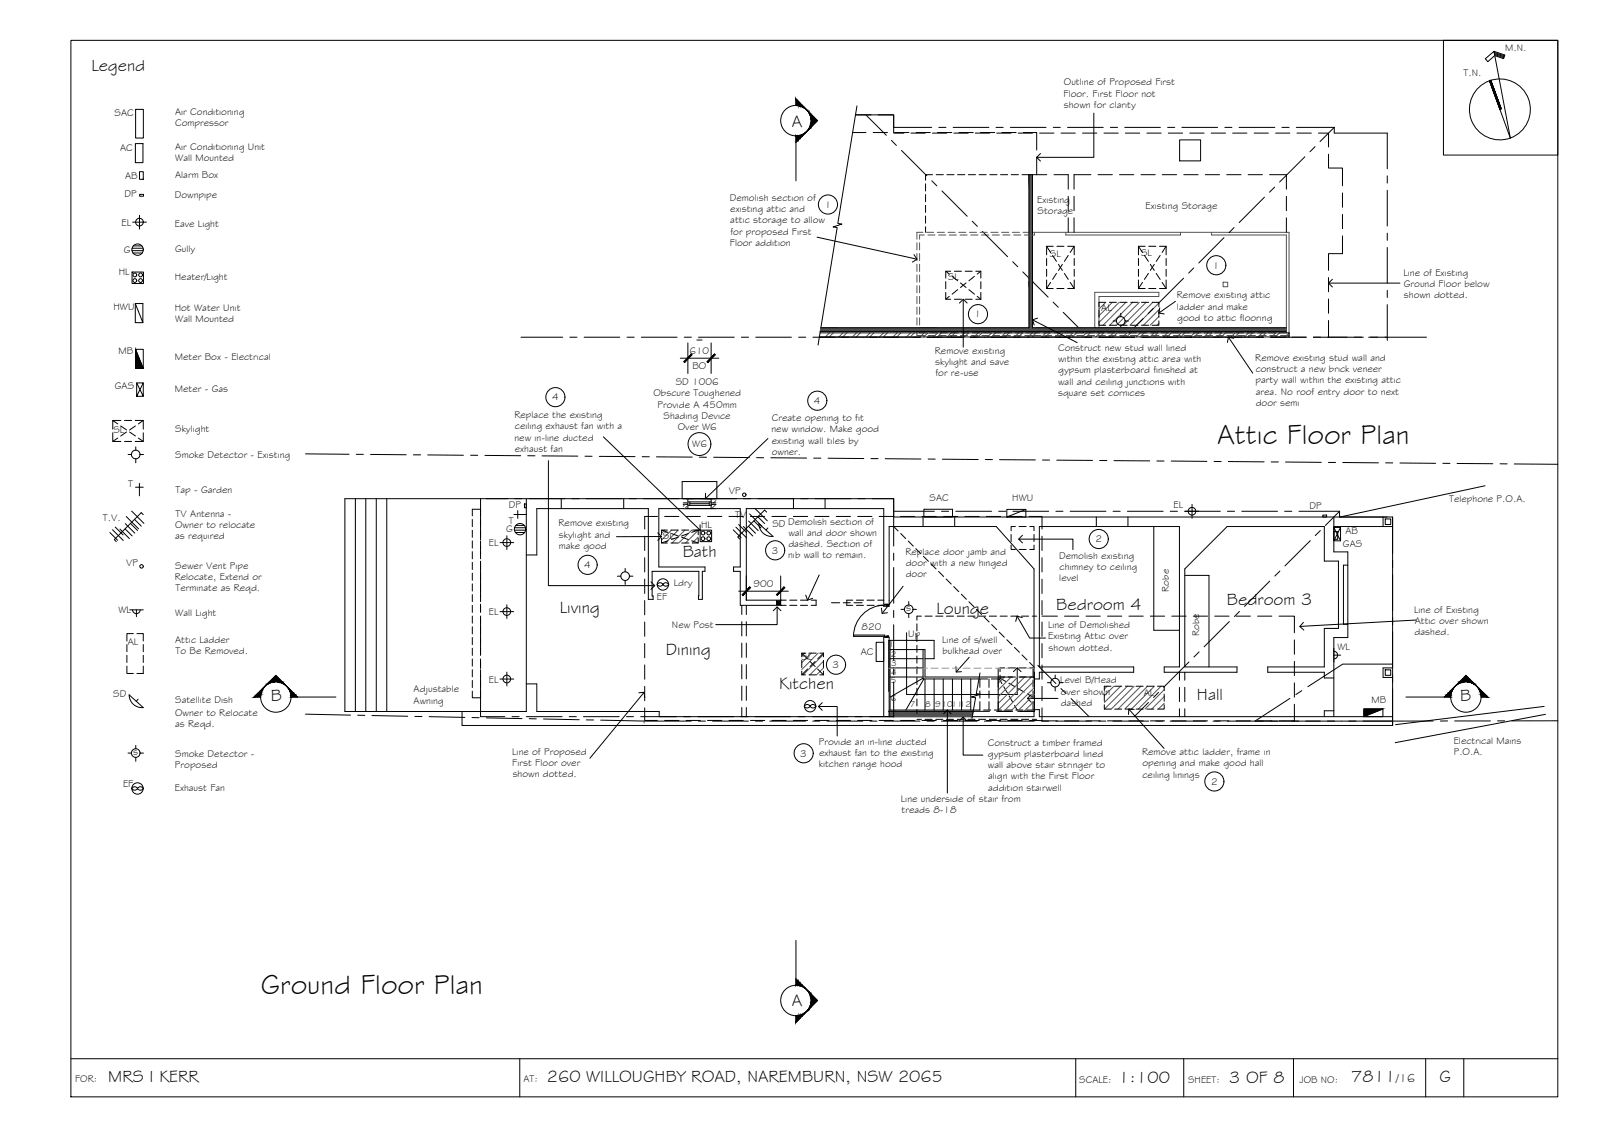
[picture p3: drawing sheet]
<svg xmlns="http://www.w3.org/2000/svg" width="420mm" height="297mm" viewBox="0 0 420 297" stroke-linecap="round" stroke-linejoin="round" font-family="sans-serif">
<!-- layer: BORDER -->
<g fill="none" stroke="#000" stroke-width=".26">
<path d="M18.6 10.6h390v277h-390zM378.6 10.6h30v30.1h-30zM391.8 13.5l2.9 .9-.4 1-2.3-.8-1.8 1.6-.6-.8 2.2-1.9 4.3 22.7-5.4-15M391.9 13.7l2.7 1M391.9 14l2.6 .9M392 14.3l2.4 .8M391 21.1l2.7 7.5M18.6 277.6h390M136.3 277.6v10M282.1 277.6v10M310.5 277.6v10M339.2 277.6v10"/>
<path d="M373.9 277.6v10M383.9 277.6v10"/>
<circle cx="393.4" cy="28.7" r="8"/>
</g>
<!-- layer: SECTION POINT -->
<g fill="#000" stroke="#000" stroke-width=".26">
<path d="M211.2 34.8l.4-.3zM211.2 28.4l.4 .4zM212 34.1l-.4 .4zM212 29.2l.3 .5zM212.8 30l1.6 1.6-1.6 1.7zM69.1 180.3l.4-.4zM70.2 179.2h.2l-.5 .3zM70.7 178.7l1.7-1.6 1.6 1.6zM74.7 179.5l.5 .4zM75.2 179.9l.4 .4zM381.3 180.3l.4-.4zM382 179.5l-.3 .4z"/>
<path d="M384.5 177.1l1.7 1.6h-3.4zM386.4 179.2l.5 .3zM387.3 179.9l.4 .4zM211.2 259.1l.4 .4zM211.6 259.5l.4 .4zM211.2 265.5l.4-.4zM212.3 264.2l-.3 .6zM212.8 260.6l1.6 1.7-1.6 1.7z"/>
<path d="M208.8 26l.5 .5v1.2zM208.8 26v1.6l.5 .1z"/>
<path d="M208.8 35.6h.5v1.2zM208.8 35.6v1.7l.5-.5z"/>
<path d="M209.3 26.5l.5 .5v.8zM209.3 26.5v1.2l.5 .1z"/>
<path d="M209.3 35.6l.5-.1v.8zM209.3 35.6v1.2l.5-.5z"/>
<path d="M209.8 27l.5 .5v.5zM209.8 27v.8l.5 .2z"/>
<path d="M209.8 35.5l.5-.2v.5zM209.8 35.5v.8l.5-.5z"/>
<path d="M210.3 27.5l.5 .7zM210.3 27.5v.5l.5 .2z"/>
<path d="M210.3 35.3l.5-.2v.2zM210.3 35.3v.5l.5-.5z"/>
<path d="M210.8 28l.4 .5zM210.8 28l.4 .5z"/>
<path d="M210.8 35.1l.4-.3zM210.8 35.1v.2l.4-.4z"/>
<path d="M212 29.2l.3 .5zM211.6 28.8l.4 .4z"/>
<path d="M212.3 33.6l-.3 .5zM212 34.1l.3-.3z"/>
<path d="M212.3 29.5l.2 .2v.5zM212.3 29.5l.2 .7z"/>
<path d="M212.5 33.1v.5h-.2zM212.3 33.6v.2l.2-.2z"/>
<path d="M212.5 29.7l.2 .2v.9zM212.5 29.7l.2 1.1z"/>
<path d="M212.7 32.5v.9l-.2-.3zM212.5 33.1v.5l.2-.2z"/>
<path d="M212.7 29.9l.1 1.5zM212.7 29.9l.1 1.5z"/>
<path d="M212.8 31.9v1.4zM212.7 32.5v.9z"/>
<path d="M70.4 179h.5l-.7 .2zM70.2 179.2l.7-.2z"/>
<path d="M69.9 179.5l.5-.3zM69.5 179.9l.4-.4z"/>
<path d="M70.4 179l1.1-.2zM70.4 179l1.1-.2z"/>
<path d="M70.7 178.7h1.4zM70.6 178.8l1.5-.1z"/>
<path d="M72.6 178.7h1.4zM73.2 178.8h.9z"/>
<path d="M73.2 178.8h.9l-.3 .2zM73.8 179h.5l-.2-.2z"/>
<path d="M73.8 179h.5v.2zM74.3 179v.2h.2z"/>
<path d="M74.3 179.2l.4 .3zM74.5 179.2l.3 .3z"/>
<path d="M382.3 179.2l-.2 .3 .5-.3zM382 179.5l.3-.3z"/>
<path d="M382.6 179v.2l.5-.2zM382.6 179v.2h-.3z"/>
<path d="M382.7 178.8l.4 .2 .5-.2zM382.6 179l.1-.2 .4 .2z"/>
<path d="M382.8 178.7h1.4zM382.8 178.7l.8 .1z"/>
<path d="M384.8 178.7l1.4 .1zM384.8 178.7l1.4 .1z"/>
<path d="M385.3 178.8l1.1 .2zM385.3 178.8l1.1 .2z"/>
<path d="M385.9 179l.7 .2-.2-.2zM385.9 179l.7 .2z"/>
<path d="M386.4 179.2l.5 .3zM386.9 179.5l.4 .4z"/>
<path d="M67.2 182.2h1.2l-1.7 .5zM66.7 182.7h1.7v-.5z"/>
<path d="M67.2 182.2l.5-.5h.8zM67.2 182.2h1.2l.1-.5z"/>
<path d="M68.2 181.2h.5l-1 .5zM67.7 181.7h.8l.2-.5z"/>
<path d="M68.2 181.2l.7-.5zM68.2 181.2h.5l.2-.5z"/>
<path d="M69.1 180.3l-.4 .4zM68.7 180.7l.5-.4z"/>
<path d="M75.5 180.3l.3 .4zM75.6 180.3l.2 .4h.2z"/>
<path d="M75.8 180.7h.2v.5zM76 180.7v.5h.5z"/>
<path d="M76 181.2h.5l-.3 .5zM76.5 181.2l-.3 .5h.8z"/>
<path d="M76.2 181.7h.8l-.7 .5zM76.3 182.2h1.2l-.5-.5z"/>
<path d="M76.3 182.2h1.2l-1.2 .5zM76.3 182.7h1.7l-.5-.5z"/>
<path d="M379.4 182.2l1.1 .5v-.5zM379.4 182.2l1.1 .5h-1.7z"/>
<path d="M379.9 181.7l.6 .5 .1-.5zM379.4 182.2l.5-.5 .6 .5z"/>
<path d="M380.4 181.2l.2 .5 .2-.5zM380.4 181.2l.2 .5h-.7z"/>
<path d="M380.8 180.7v.5l.2-.5zM380.4 181.2l.4-.5v.5z"/>
<path d="M381.3 180.3l-.3 .4zM381.3 180.3l-.3 .4h-.2z"/>
<path d="M387.7 180.3l.4 .4zM387.7 180.3l.4 .4z"/>
<path d="M387.9 180.7l.7 .5zM387.9 180.7l.7 .5h-.4z"/>
<path d="M388.2 181.2l.9 .5-.5-.5zM388.2 181.2l.9 .5h-.7z"/>
<path d="M388.4 181.7l1.2 .5-.5-.5zM388.4 181.7l1.2 .5h-1.1z"/>
<path d="M388.5 182.2l1.7 .5-.6-.5zM388.5 182.2l1.7 .5h-1.7z"/>
<path d="M209.3 257.2l-.5 1.1h.5zM208.8 256.6l.5 .6-.5 1.1z"/>
<path d="M209.8 257.7l-.5 .6 .5 .1zM209.3 257.2l.5 .5-.5 .6z"/>
<path d="M209.8 258.4l.5 .2v-.4zM209.8 257.7l.5 .5-.5 .2z"/>
<path d="M210.3 258.6l.5 .2v-.2zM210.3 258.2l.5 .4h-.5z"/>
<path d="M210.8 258.8l.4 .3zM210.8 258.6l.4 .5-.4-.3z"/>
<path d="M209.3 266.3l-.5 1.7 .5-.6zM208.8 266.3h.5l-.5 1.7z"/>
<path d="M209.8 266.2l-.5 1.2 .5-.5zM209.3 266.3l.5-.1-.5 1.2z"/>
<path d="M210.3 266l-.5 .9 .5-.5zM209.8 266.2l.5-.2-.5 .9z"/>
<path d="M210.8 265.8l-.5 .6zM210.3 266l.5-.2-.5 .6z"/>
<path d="M211.2 265.5l-.4 .5zM210.8 265.8l.4-.3-.4 .5z"/>
<path d="M212.3 264.2l-.3 .6zM212 264.7l-.4 .4z"/>
<path d="M212 259.9l.3 .5zM212 259.9l.3 .3z"/>
<path d="M212.5 263.7l-.2 .7 .2-.2zM212.5 263.7l-.2 .7z"/>
<path d="M212.3 260.4l.2 .5v-.5zM212.3 260.2l.2 .2h-.2z"/>
<path d="M212.7 263.2l-.2 1 .2-.2zM212.7 263.2l-.2 1z"/>
<path d="M212.7 260.6l-.2 .3 .2 .5zM212.5 260.4l.2 .2-.2 .3z"/>
<path d="M212.8 262.6l-.1 1.4zM212.8 262.6l-.1 1.4z"/>
<path d="M212.8 260.6v1.4zM212.7 260.6v.8z"/>
</g>
<g fill="none" stroke="#000" stroke-width=".26">
<path d="M208.8 27.6v-1.6l5.6 5.6-5.6 5.7M208.8 35.6v11.8M68.4 182.7h-1.7l5.7-5.6 5.6 5.6M76.3 182.7h11.8M368.7 182.7h11.8M378.8 182.7l5.7-5.6 5.7 5.6h-1.7M208.8 256.6l5.6 5.7-5.6 5.7v-1.7M208.8 246.5v11.8"/>
<circle cx="208.7" cy="31.6" r="4"/>
<circle cx="72.3" cy="182.7" r="4"/>
<circle cx="384.5" cy="182.7" r="4"/>
<circle cx="208.7" cy="262.3" r="4"/>
</g>
<!-- layer: SERVICES -->
<g fill="none" stroke="#000" stroke-width=".26">
<path d="M35.5 37.6h2v5h-2zM35.6 28.7h2v7.5h-2zM34.8 58.2h3.6M36.6 45h1v2h-1zM36.6 56.4v3.7M36.6 51h1v.4h-1zM34.6 65.7h3M34.6 71.3h3v3h-3zM34.6 65.1h2.9M34.9 66.3h2.4M35 64.5h2.2M35.5 79.6l2 5v-5h-2v5h2"/>
<path d="M248 76.7v1.8h1.4M248 73.8v1.9M248 71.1l1 .8M249 77.7l-1 .8M249.4 71.1h-1.4v1.8M249.7 72.4l1.5 1.2M250.3 71.1h1.9M250.3 78.5h1.9M251.2 75.9l-1.5 1.2M251.9 74.2l1.5 1.2M253.1 71.1h1.9M253.1 78.5h1.9"/>
<path d="M253.4 74.2l-1.5 1.2M254.1 75.9l1.5 1.2M255.6 72.4l-1.5 1.2M255.9 71.1h1.3v1.8M255.9 78.5h1.3M256.3 77.7l.9 .8M257.2 73.8v1.9M257.2 76.7v1.8M257.2 71.1l-.9 .8M274.5 75.6h1.7M274.5 67.8v1.8M274.5 70.6v1.8"/>
<path d="M274.5 73.4v2.2M274.5 64.6l1 1.6M275.5 74l-1 1.6M276.1 67l1 1.5M276.2 64.6h-1.7v2.2M277.1 71.7l-1 1.6M277.2 75.6h1.8M277.2 64.6h1.8M277.6 69.3l1 1.6M278.6 69.3l-1 1.6M279.2 71.7l1 1.6M280 64.6h1.7v2.2"/>
<path d="M280.2 67l-1 1.5M280.7 74l1 1.6M281.7 73.4v2.2h-1.7M281.7 67.8v1.8M281.7 70.6v1.8M281.7 64.6l-1 1.6M290 79.3h-1.8v1.1M290.9 79.3h1.9M293.7 79.3h1.9M296.6 79.3h1.8M298.6 75.6h1.7M298.6 67.8v1.8"/>
<path d="M298.6 70.6v1.8M298.6 73.4v2.2M298.6 64.6l1 1.6M299.4 79.3h1.9M299.6 74l-1 1.6M300.2 67l1 1.5M300.3 64.6h-1.7v2.2M301.2 71.7l-1 1.6M301.3 75.6h1.9M301.3 64.6h1.9M301.7 69.3l1 1.6M302.2 79.3h1.7v1.1"/>
<path d="M302.7 69.3l-1 1.6M303.2 71.7l1.1 1.6M304.1 64.6h1.7v2.2M304.3 67l-1.1 1.5M304.8 74l1 1.6M305.8 73.4v2.2h-1.7M305.8 67.8v1.8M305.8 70.6v1.8M305.8 64.6l-1 1.6M35.5 91.6v5h2.1l-2.1-5h2.1v5M288.2 84.1v1.2h1.8M288.2 81.3v1.9"/>
<path d="M290.9 85.3h1.9M291.9 84.2h.9M293.7 85.3h1.9M293.9 82.1v.9M293.9 85.3v1M295.1 84.2h.9M296.6 85.3h1.8M299.4 85.3h1.9M303.9 84.1v1.2h-1.7M303.9 81.3v1.9M29.6 113.5v2.2h2.1M29.6 110.2h2.1"/>
<path d="M30.9 111.1l-1.3-.9v2.3M30.9 114.8l-1.3 .9M31.7 111.7l1.5 1M32.6 110.2h1.9M32.6 115.7h1.9M33.2 113.3l-1.5 1M33.6 119.2h.9M34 113.3l1.5 1M35.5 110.2h2.1v2.3M35.5 111.7l-1.5 1M35.6 117.2v.8M35.8 100.4l1.8 3.5v-3.5"/>
<path d="M35.8 103.9l1.8-3.5h-1.8v3.5h1.8M36.3 114.8l1.3 .9M36.7 119.2h.9M37.6 113.5v2.2h-2.1M37.6 110.2l-1.3 .9M28.8 139.6l2.1 2.1M29.5 138.9l2.8 2.8M30.2 138.2l2.1 2M31.5 138.7l2.4 2.5M32.8 138.7l1.9 1.8M32.9 137.3l2.5 2.5M33.1 135.4l3.2 3.2"/>
<path d="M34.2 137.2l1.9 1.9M34.5 134l3.2 3.2M35.3 136.2l1.7 1.7M35.5 127.7h2.1M35.6 120.3v1M36.6 126.7v3.3M37.6 134.9l-.6-.5-7 7.1 .5 .5M123.9 135.2v-1.7h2.1v1.7M123.9 136.2v1.9M123.9 139v1.9M126 136.2v1.9M126 139v1.9"/>
<path d="M134.8 134.9h3.2M134.9 139h3M134.9 138.4h3M135.2 139.6h2.4M135.3 137.7h2.2M135.8 133.9v2M137.5 132.1h.5v1h-.5zM173.5 139l1.7 .6M175 139h-1.5v1.2M176 139h1.8M176.1 139.9l1.8 .6M178.8 139h1.9"/>
<path d="M180.5 139.9l-1.7 .6M181.6 139h1.5M183.1 139v1.2M183.1 139l-1.7 .6M183.6 139h3v3h-3zM192.3 138.9l2.1 2.1M193 138.2l2.8 2.8M193.7 137.5l2.1 2.1M195 138l2.4 2.5M196.3 138l1.8 1.8M196.3 136.6l2.5 2.5M196.6 134.7l3.2 3.3"/>
<path d="M197.7 136.6l1.9 1.8M198 133.3l3.2 3.2M198.8 135.5l1.7 1.8M199 137.3l3.7 3.3a3.4 3.4 0 0 1-3.7-3.3zM201.1 134.3l-.6-.6-7 7.1 .5 .5M201.4 138.4l-.5 .6M242.3 133.5h7.5v2h-7.5zM269.1 133.6l-5 1.9h5v-1.9h-5v1.9M310.8 134h3.6M312.6 132.2v3.7M346.9 135h1v.5h-1zM349.8 139.4h1v2h-1z"/>
<path d="M349.8 138.3h1.8v3.5h-1.8l1.8-3.5M389.5 127.4l-38.1 8.1M34 159.9h3.6M34.8 159.9a1.01 1.01 0 0 0 1 1 1.01 1.01 0 0 0 1-1M35.8 159.9v1.8M123.9 141.8v1.9M123.9 144.6v1.9M123.9 147.4v1.9M123.9 150.3v1.8M123.9 153.1v1.9M123.9 155.9v1.8M123.9 158.7v1.9"/>
<path d="M126 141.8v1.9M126 144.6v1.9M126 147.4v1.9M126 150.3v1.8M126 153.1v1.9M126 155.9v1.8M126 158.7v1.9M131.1 142.3h3.6M132.9 140.5v3.6M132.9 158.6v3.6M162 151.1h.8M164 149v.9"/>
<path d="M164 152.2v1M165.1 151.1h.9M172.6 153a.86 .86 0 0 1 1.3 .2 .86 .86 0 0 1-1.5 0zM173.5 141.1v1.3h1.5M174.1 153a.86 .86 0 0 1 1.3 .2 .86 .86 0 0 1-1.5 0zM175.2 141.8l-1.7 .6M176 142.4h1.8M177.9 140.8l-1.8 .6M178.8 140.8l1.7 .6M178.8 142.4h1.9M181.4 141.8l1.7 .6M183.1 141.1v1.3h-1.5"/>
<path d="M236.3 159.8h.9M238.3 157.7v.9M239.5 159.8h.9M349.8 141.8v-3.5l1.8 3.5M33.3 174.6v2h1.7M33.3 169v1.9M33.3 171.8v1.9M35 166.1h-1.7v2M35.9 166.1h1.7v2M37.6 174.6v2h-1.7M37.6 169v1.9M37.6 171.8v1.9"/>
<path d="M123.9 161.5v1.9M123.9 164.3v1.9M123.9 167.1v1.9M123.9 169.9v1.9M123.9 172.8v1.8M123.9 175.6v1.9M123.9 178.4v1.8M126 161.5v1.9M126 164.3v1.9M126 167.1v1.9M126 169.9v1.9M126 172.8v1.8"/>
<path d="M126 175.6v1.9M126 178.4v1.8M131.1 160.4h3.6M131.1 178h3.6M132.9 176.2v3.6M210.3 176v.9h1M210.3 173.1v1.9M210.3 171.2l1.5 1.6M211.3 171.2h-1v1M211.8 175.4l-1.5 1.5M212.2 176.9h1.9M212.2 171.2h1.9"/>
<path d="M212.5 173.4l1.3 1.3M213.8 173.4l-1.3 1.3M214.4 175.4l1.6 1.5M215 171.2h1M216 176v.9h-1M216 171.2v1M216 173.1v1.9M216 171.2l-1.6 1.6M229.8 168.4h2v5h-2zM238.3 160.9v1M274.7 179h.9M276.7 177v.9"/>
<path d="M277.9 179h.9M291.4 179.9h-1.8v1.1M292.3 179.9h1.9M295.2 179.9h1.8M297.9 179.9h1.9M300.8 179.9h1.8M303.6 179.9h1.7v1.1M349.8 170.7a1.01 1.01 0 0 1 1 1 1.01 1.01 0 0 1-1 1.1M349.8 171.8h1.8M349.8 170v3.6M33.6 197.4h.9M33.9 182.2l3.7 3.3a3.4 3.4 0 0 1-3.7-3.3z"/>
<path d="M35.6 195.4v.9M35.6 198.6v1M36.2 183.3l-.5 .5M36.7 197.4h.9M123.9 181.2v1.7h2.1v-1.7M211.1 184.9a.86 .86 0 0 1 1.4 .2 .86 .86 0 0 1-1.6 0zM212.5 185.1a.86 .86 0 0 1 1.5 0M212.5 185.1a.86 .86 0 0 0 1.5 0M276.7 180.1v1.1M289.6 184.8v1.1h1.8M289.6 182v1.8M292.3 185.9h1.9"/>
<path d="M295.2 185.9h1.8M297.9 185.9h1.9M300.8 185.9h1.8M305.3 184.8v1.1h-1.7M305.3 182v1.8M362.7 185.9h-5v2l5-2v2h-5M405 185.2l-39 4.8M405.3 187.3l-39.4 7.4M34.8 206.5a.86 .86 0 0 1 1.3 .2 .86 .86 0 0 1-1.5 0zM36.1 206.7a.86 .86 0 0 1 1.5 0M36.1 206.7a.86 .86 0 0 0 1.5 0"/>
<circle cx="36.6" cy="58.2" r="1.01"/>
<circle cx="35.4" cy="73.6" r=".5"/>
<circle cx="35.4" cy="72.1" r=".5"/>
<circle cx="36.1" cy="65.5" r="1.49"/>
<circle cx="36.9" cy="72.1" r=".5"/>
<circle cx="36.9" cy="73.6" r=".5"/>
<circle cx="293.9" cy="84.1" r="1.13"/>
<circle cx="35.6" cy="119.2" r="1.13"/>
<circle cx="136.4" cy="138.7" r="1.49"/>
<circle cx="184.4" cy="139.7" r=".5"/>
<circle cx="185.9" cy="139.7" r=".5"/>
<circle cx="195.2" cy="129.7" r=".46"/>
<circle cx="312.6" cy="134" r="1.01"/>
<circle cx="37.1" cy="148.5" r=".46"/>
<circle cx="132.9" cy="142.2" r="1.01"/>
<circle cx="164" cy="151" r="1.13"/>
<circle cx="173.9" cy="153.2" r="1.49"/>
<circle cx="184.4" cy="141.2" r=".5"/>
<circle cx="185.9" cy="141.2" r=".5"/>
<circle cx="238.3" cy="159.7" r="1.13"/>
<circle cx="132.9" cy="160.3" r="1.01"/>
<circle cx="132.9" cy="178" r="1.01"/>
<circle cx="276.7" cy="179" r="1.13"/>
<circle cx="35.6" cy="197.4" r="1.13"/>
<circle cx="212.5" cy="185.1" r="1.49"/>
<circle cx="36.1" cy="206.7" r="1.49"/>
</g>
<path d="M35.5 91.6l2.1 5h-2.1zM357.7 185.9h5l-5 2z" fill="#000" stroke="#000" stroke-width=".26"/>
<!-- layer: EXISTING -->
<g fill="none" stroke="#000" stroke-width=".26">
<path d="M224.4 30.1h4M230.3 30.1h4.1v4.8h2.6M238.9 34.9h3.8M244.5 34.9h3.8M250.2 34.9h3.7M255.8 34.9h3.7M261.4 34.9h3.8M267 34.9h3.8M272.7 34.9h3.7M278.3 34.9h3.7M283.9 34.9h3.8M289.5 34.9h3.8"/>
<path d="M295.2 34.9h3.7M300.8 34.9h3.7M306.4 34.9h3.8M309.4 36.7h5.5v5.5h-5.5zM312 34.9h3.8M317.7 34.9h3.7M323.3 34.9h3.7M328.9 34.9h3.8M334.5 34.9h3.8M340.2 34.9h3.7M345.8 34.9h2.6v3.6M348.4 40.4v3.7h3.7v4.6"/>
<path d="M352.1 50.6v3.7M352.1 56.2v3.8M348.4 72.8v3.7M348.4 78.4v3.7M352.1 61.8v4.7h-3.7v4.4M214.9 88.4h3.9M220.7 88.4h3.8M226.3 88.4h3.8M232 88.4h3.7M237.6 88.4h3.7M243.2 88.4h3.8M248.8 88.4h3.8"/>
<path d="M254.5 88.4h3.7M260.1 88.4h3.7M265.7 88.4h3.8M271.3 88.4h3.8M277 88.4h3.7M282.6 88.4h3.7M288.2 88.4h3.8M293.8 88.4h3.8M299.5 88.4h3.7M305.1 88.4h3.7M310.7 88.4h3.8M316.3 88.4h3.8"/>
<path d="M322 88.4h3.7M327.6 88.4h3.8M333.2 88.4h3.8M338.8 88.4h3.8M348.4 84v4.4h-3.9M93.2 130.7v55.8M95.9 130.7v55.8M98.7 130.7v55.8M101.4 130.7v55.8M138 130.7v55.8h-47.5v-55.8h143.9v4.8h129.4M147.2 130.7v2.6M163.6 130.7v2.6"/>
<path d="M208.1 130.7v2.6M216.4 130.7v2.6M242.1 135.5v2.5M250.4 135.5v2.5M266.3 138h-1.1v1.2M267.3 138h1.8M270.1 138h1.1v1.2M287.5 135.5v2.5M295.8 135.5v2.5M302.6 138v27.2h6.7M349.8 135.5v9.2h3.7v22.4h-3.7v20.8M349.8 138h15.4"/>
<path d="M362.7 135.5v2.5M363.3 136.1h1.5v1.4h-1.5zM365.2 135.5v54.7h-244v-3.7M138 145.5h2.8v-12.2h29.2v23.8h1.3v-.9h-.3v-6.4h12.3l-.1 7.3h1v-7.3h.7v-1.2h-12.1v-15.3h21.3v15.3h-1.7v1.2h1.7v8.9h12.1M206.2 157.3h-10.5v-24h36.1v24h-1.6M207.1 157.3h1.9M207.1 158.7h1.9M209.9 157.3h1.9M209.9 158.7h1.9M212.8 157.3h1.2v1.4h-1.2M218.1 158h2.1M221.2 158h1.8"/>
<path d="M223.7 157.3h-1.6v1.4h1.6M224 158h2.1M224.6 157.3h1.9M224.6 158.7h1.9M227.4 157.3h1.9M227.4 158.7h1.9M230.2 158.7h1.6v.3h1.4v-21h28.1l9.9 11.2v28.8h1.4v-1.8h24.7v-1.3h-24.7v-36.9h36.7v36.9h-4v1.3h19.1v-1.3h-13.7v-25.7l11.1-11.2h25.5v9.1h3.7v17.7h-3.7v10.1h-14.8v1.3h14.8v1.6h2.5M265.2 142.9v1.2h1.1M265.2 140.1v1.9M267.3 144.1h1.8M271.2 140.1v1.9M271.2 142.9v1.2h-1.1"/>
<path d="M310.7 150.8h6.4v24.1M353.5 148.2h-1.2v15.5h1.2M138 179.3h2.8v7.2h32.1v1.4h98.3v-1.9h1.4v1.9h92.6M363.3 175.6h1.5v1.5h-1.5zM365.2 175.1h-2.5v2.5h2.5M231.8 187.9v-20.9h1.4v20.9M349.8 186.3h-2.5v1.6"/>
</g>
<!-- layer: HATCH -->
<g fill="#545454" stroke="#545454" stroke-width=".26">
<path d="M233.2 186.5h1.2z"/>
<path d="M234.4 186.5h20.9z"/>
<path d="M234.4 186.5l20.6 1.4 .3-1.4zM234.4 186.5l20.6 1.4h-20.6z"/>
<path d="M233.2 186.5l1.2 1.4v-1.4zM233.2 186.5l1.2 1.4h-1.2z"/>
<path d="M269.9 45.8l.9 27.1v-27.1zM269.9 45.8l.9 27.1h-.9zM269.9 72.9l.9 .9v-.9zM269.9 72.9l.9 .9h-.9z"/>
<path d="M288.2 86l49.2 .9v-.9zM288.2 86l49.2 .9h-49.2z"/>
<path d="M287.1 86l1.1 .9v-.9zM287.1 86l1.1 .9h-1.1z"/>
<path d="M282.9 86l4.2 .9v-.9zM282.9 86l4.2 .9h-3.3z"/>
<path d="M271.9 86l11.9 .9-.9-.9zM271.9 86l11.9 .9h-11.9z"/>
<path d="M270.8 86l1.1 .9v-.9zM270.8 86l1.1 .9h-1.1z"/>
<path d="M269.9 73.8l.9 13.1v-13.1zM269.9 73.8l.9 13.1h-.9z"/>
<path d="M241.2 86l28.7 .9v-.9zM241.2 86l28.7 .9h-28.7z"/>
<path d="M215.3 86l25.9 .9v-.9zM215.3 86l25.9 .9h-26.1z"/>
</g>
<!-- layer: NEWWORK -->
<g fill="none" stroke="#000" stroke-width=".26">
<path d="M223.6 34.7h3.5M229 34.7h3.8M234.6 34.7h3.8M240.2 34.7h3.8M245.9 34.7h3.7M251.5 34.7h3.8M257.1 34.7h3.8M262.7 34.7h3.8M268.4 34.7h3.5v4.6M271.9 41.2v4.6M215.1 87.3h123v1h-123.2M215.1 86.9h122.3"/>
<path d="M215.3 86h54.6v-40.2h.9v40.2h66.6M172.5 135.4h-3.4v3.3M174.3 135.4h3.8M179.2 130.7h1.2v2.6h-1.2M179.2 131.8h1.2M179.2 132.2h1.2M179.9 135.4h3.8M185.6 135.4h3.7M186.5 131.8h1.3M186.5 132.2h1.3M187.8 130.7h-1.3v2.6h1.3M191.2 135.4h3.8"/>
<path d="M196.8 135.4h3.8M202.4 135.4h3.8M208.1 135.4h3.7M213.7 135.4h3.7M219.3 135.4h3.8M224.9 135.4h3.8M230.6 135.4h3.7M236.2 135.4h3.7M241.8 135.4h3.8M247.4 135.4h3.8M253.1 135.4h3.7M258.7 135.4h3.7"/>
<path d="M264.3 135.4h3.8M269.9 135.4h3.4v3.3M169.1 140.6v3.7M169.1 146.2v3.8M169.1 151.8v3.8M169.1 157.5v3.7M203.7 157.6h.9v.9h-.9zM204.8 157.4v1.3M231.8 157.3v1.1h1.4M232.1 158.4h.9M273.3 140.6v3.7M273.3 146.2v3.8"/>
<path d="M273.3 151.8v3.8M273.3 157.5v3.7M169.1 163.1v3.7M169.1 168.7v3.8M169.1 174.3v3.8M169.1 180v3.7M232.1 167h.9M265.6 177.5h-3.8v3.6M267.5 177.5h3.8v3.6M273.3 163.1v3.7M273.3 168.7v3.8M273.3 174.3v3.8"/>
<path d="M273.3 180v3.7M169.1 185.6v3.3h3.3M174.3 188.9h3.8M179.9 188.9h3.8M185.6 188.9h3.7M191.2 188.9h3.7M196.8 188.9h3.8M202.4 188.9h3.8M208.1 188.9h3.7M213.7 188.9h3.7M219.3 188.9h3.8M224.9 188.9h3.8"/>
<path d="M230.6 188.9h3.7M233.1 186.5h26.4M236.2 188.9h3.7M241.8 188.9h3.8M247.4 188.9h3.8M253.1 188.9h3.7M258.7 188.9h3.7M261.4 186.5h3.7M261.8 182.9v3.6h3.8M264.3 188.9h3.8M271.3 182.9v3.6h-4.3M273.3 185.6v3.3h-3.4"/>
</g>
<!-- layer: 0.13 -->
<g fill="none" stroke="#000" stroke-width=".26">
<path d="M224.8 27.8l-5.1 30.8 1.1 .2-2.3 .7 1.1 .2-5 30.8M242.7 48.2v1.9M242.7 51v1.9M242.7 53.8v1.9M242.7 56.6v1.9M242.7 59.5v1.4M244.6 45.8h-1.9v1.5M245.5 45.8h1.9M248.4 45.8h1.8M251.1 45.8h1.9M254 45.8h1.8M256.8 45.8h1.9"/>
<path d="M259.6 45.8h1.9M262.4 45.8h1.9M265.2 45.8h1.9M268 45.8h1.9M270.8 45.8h3.7M276.4 45.8h3.8v3.8M280.2 51.5v3.7M280.2 57.1v3.8M281.7 51.5v3.7M281.7 57.1v3.8M286.1 45.8h-4.4v3.8M288 45.8h3.7"/>
<path d="M293.6 45.8h3.8M299.2 45.8h3.8M304.8 45.8h3.8M310.5 45.8h3.7M316.1 45.8h3.8M321.7 45.8h3.8M327.3 45.8h3.8M333 45.8h4.4v3.8M337.4 51.5v3.7M337.4 57.1v3.8M194.5 158.7v2.4M195.7 158.7v2.4"/>
<path d="M232 158.6a8.2 8.2 0 0 0-8.2 8.2M194.5 163v3.7M194.5 168.6v3.8M194.5 174.2v3.8M194.5 179.9v3.7M195.7 163v3.7M195.7 168.6v3.8M195.7 174.2v3.8M195.7 179.9v3.7M240.5 163.5v1.9M240.5 166.3v1.9M240.5 169.2v1.8"/>
<path d="M240.5 172v1.9M240.5 174.8v1.9M240.5 177.6v1.9M241.7 161.5h-1.2v1.1M242.6 161.5h1.9M245.4 161.5h1.9M248.2 161.5h1.9M251 161.5h1.9M253.8 161.5h1.9M256.7 161.5h1.8M257 176.4l-.9 5.4 1.1 .2-2.4 .7 1.1 .2-1 5.4M259.5 161.5h1.9"/>
<path d="M262.3 161.5h1.9M265.1 161.5h1.9M267.9 161.5h1.9M270.7 161.5h1.2M273.3 161.5h4M279.2 161.5h3.7M284.8 161.5h3.8M290.5 161.5h3.7M296.1 161.5h3.7M301.7 161.5h3.7M307.3 161.5h3.8M309.3 176.2v2.1"/>
<path d="M310.7 176.2v2.1M313 161.5h3.7M318.6 161.5h3.7M324.2 161.5h3.7M329.8 161.5h3.8M335.5 161.5h4v4.4M339.5 167.8v3.7M339.5 173.4v3.7M339.5 179v3.8M194.5 185.5v2.4M195.7 185.5v2.4M240.5 188.6h1.2"/>
<path d="M240.5 180.4v1.9M240.5 183.2v1.9M240.5 186v1.1M242.6 188.6h1.9M245.4 188.6h1.9M248.2 188.6h1.9M251 188.6h1.9M253.8 188.6h1.9M256.7 188.6h1.8M259.5 188.6h1.9M262.3 188.6h1.9M265.1 188.6h1.9"/>
<path d="M267.9 188.6h1.9M270.7 188.6h1.2M273.3 188.9l4 .1M279.2 189h3.7M284.8 189h3.8M290.5 189h3.7M296.1 189h3.7M301.7 189h3.7M307.3 189h3.8M309.3 180.2v3.8M309.3 185.8v2.1M310.7 180.2v3.8"/>
<path d="M310.7 185.8v2.1M313 189h3.7M318.6 189h3.7M324.2 189h3.7M329.8 189h3.8M339.5 184.7v4.3h-4"/>
</g>
<!-- layer: ROOFPLAN EXIST. -->
<g fill="none" stroke="#000" stroke-width=".26">
<path d="M224.4 30.1h10v3.3h10M227.1 30.1l5.4 5.4M233.8 36.8l1.3 1.3M236.4 39.4l6.7 6.7M246.2 33.4h1.9M250 33.4h9.4M261.2 33.4h1.9M265 33.4h9.3M276.2 33.4h1.9M280 33.4h9.4M291.2 33.4h1.9M295 33.4h9.3"/>
<path d="M306.2 33.4h1.9M310 33.4h9.3M321.2 33.4h1.9M325 33.4h9.4M336.2 33.4h1.9M340 33.4h9.9M344.9 38.5l-1.3 1.3M349.9 33.4l-3.7 3.7M349.9 33.4v1.5h13.9v9.4M244.4 47.4l1.3 1.3M247 50.1l6.7 6.6M255 58l1.3 1.3"/>
<path d="M323.7 59.7l-1.3 1.3M331.6 51.7l-6.6 6.6M334.3 49.1l-1.3 1.3M342.2 41.1l-6.6 6.6M363.8 46.1v1.9M363.8 49.9v9.4M257.6 60.7l6.7 6.6M265.6 68.6l1.3 1.3M268.3 71.3l6.6 6.6M276.2 79.2l1.3 1.4M310.4 72.9l-6.6 6.7M313.1 70.3l-1.4 1.3"/>
<path d="M321 62.3l-6.6 6.7M363.8 61.1v1.9M363.8 64.9v9.3M363.8 76.1v1.9M363.8 79.9v9.3M278.9 81.9l5.3 5.4M299.8 83.5l-3.7 3.8M302.5 80.9l-1.4 1.3M348.4 88.4h4.9M355.2 88.4h1.9M359 88.4h4.8M126 130.7v10.8"/>
<path d="M127.5 130.7h5.6M135 130.7h1.9M138.8 130.7h9.4M150 130.7h1.9M153.8 130.7h9.4M165 130.7h1.9M168.8 130.7h9.3M180 130.7h1.9M183.8 130.7h9.4M195 130.7h1.9M198.8 130.7h9.3M210 130.7h1.9"/>
<path d="M213.8 130.7h9.3M225 130.7h1.9M228.8 130.7h5.6v3.3M234.4 134h10.7M234.4 134v9.2M234.4 138l1.1 1.2M236.2 139.9l1.3 1.3M246.9 134h1.9M250.7 134h9.4M261.9 134h1.9M265.7 134h9.3M276.9 134h1.9"/>
<path d="M280.7 134h9.4M291.9 134h1.9M295.7 134h9.4M306.9 134h1.9M310.7 134h9.3M321.9 134h1.9M325.7 134h9.4M336.9 134h1.9M340.7 134h10.6M346.3 139.1l-1.3 1.3M351.3 134v1.5h13.9v9.5M351.3 134l-3.7 3.8"/>
<path d="M126 143.4v1.9M126 147.1v9.4M126 158.4v1.9M234.4 145v1.9M234.4 148.8v9.4M238.2 141.9l1.3 1.3M240.2 143.8l1.3 1.4M242.2 145.8l1.3 1.4M244.2 147.8l1.3 1.4M246.2 149.8l1.3 1.3M248.1 151.8l1.4 1.3M250.1 153.8l1.4 1.3"/>
<path d="M252.1 155.8l1.4 1.3M254.1 157.8l1.3 1.3M256.1 159.8l1.3 1.3M333 152.4l-6.6 6.6M335.7 149.7l-1.3 1.3M343.6 141.7l-6.6 6.7M365.2 146.9v1.9M365.2 150.7v9.4M126 162.1v9.4M126 173.4v1.9M126 177.1v10.8h6.4M234.4 178.8v9.1h-6.4"/>
<path d="M234.4 160v1.9M234.4 163.8v9.4M234.4 175v1.9M258.1 161.7l1.3 1.4M260.1 163.7l1.3 1.4M262.1 165.7l1.3 1.4M264.1 167.7l1.3 1.3M266.1 169.7l1.3 1.3M268 171.7l1.4 1.3M270 173.7l1.2 1.2M272.2 174.4l4.7 4.8M311.8 173.6l-6.6 6.6"/>
<path d="M314.5 170.9l-1.4 1.3M322.4 163l-6.6 6.6M325.1 160.3l-1.3 1.3M365.2 174.1h-13l-9.2 5.9M365.2 161.9v1.9M365.2 165.7v9.4M365.2 176.9v1.9M134.3 187.9h1.9M138 187.9h9.4M149.3 187.9h1.9M153 187.9h9.4M164.3 187.9h1.8"/>
<path d="M168 187.9h9.4M179.3 187.9h1.9M183 187.9h9.4M194.3 187.9h1.9M198 187.9h9.4M209.3 187.9h1.8M213 187.9h9.4M224.3 187.9h1.9M278.2 180.5l1.4 1.3M280.9 183.1l4.7 4.8M301.2 184.2l-3.7 3.7M303.9 181.5l-1.4 1.4"/>
<path d="M338.3 183.1l-9.2 6h7.8M338.8 189.1h1.8M341.4 181.1l-1.5 1M342.5 189.1h9.4M353.7 189.1h1.9M357.5 189.1h7.7M365.2 180.7v9.5"/>
</g>
<!-- layer: HATCH -->
<g fill="none" stroke="#545454" stroke-width=".26">
<path d="M290 79.3l-1.8 1.7M291.7 79.3l-3.5 3.5M293.5 79.3l-5.3 5.3M295.3 79.3l-6 6M297.1 79.3l-6.1 6M298.8 79.3l-6 6M300.6 79.3l-6 6M302.4 79.3l-6 6M303.9 79.5l-5.8 5.8M217.6 87.3l-1.1 1M218.6 87.3l-1.1 1M221.1 87.3l-1.1 1"/>
<path d="M222.1 87.3l-1.1 1M224.6 87.3l-1.1 1M225.6 87.3l-1.1 1M228.2 87.3l-1.1 1M229.2 87.3l-1.1 1M231.7 87.3l-1.1 1M232.7 87.3l-1.1 1M235.3 87.3l-1.1 1M236.3 87.3l-1.1 1M238.8 87.3l-1.1 1M239.8 87.3l-1.1 1M242.4 87.3l-1.1 1"/>
<path d="M243.4 87.3l-1.1 1M245.9 87.3l-1.1 1M246.9 87.3l-1.1 1M249.5 87.3l-1.1 1M250.5 87.3l-1.1 1M253 87.3l-1.1 1M254 87.3l-1.1 1M256.6 87.3l-1.1 1M257.6 87.3l-1.1 1M260.1 87.3l-1.1 1M261.1 87.3l-1.1 1M263.7 87.3l-1.1 1"/>
<path d="M264.7 87.3l-1.1 1M267.2 87.3l-1.1 1M268.2 87.3l-1.1 1M270.7 87.3l-1.1 1M271.7 87.3l-1.1 1M274.3 87.3l-1.1 1M275.3 87.3l-1.1 1M277.8 87.3l-1.1 1M278.8 87.3l-1.1 1M281.4 87.3l-1.1 1M282.4 87.3l-1.1 1M284.9 87.3l-1.1 1"/>
<path d="M285.9 87.3l-1.1 1M288.5 87.3l-1.1 1M289.5 87.3l-1.1 1M292 87.3l-1.1 1M293 87.3l-1.1 1M295.6 87.3l-1.1 1M296.6 87.3l-1.1 1M299.1 87.3l-1.1 1M300.1 87.3l-1.1 1M302.7 87.3l-1.1 1M303.7 87.3l-1.1 1M303.9 81.2l-4 4.1"/>
<path d="M303.9 83l-2.2 2.3M303.9 84.7l-.5 .6M306.2 87.3l-1.1 1M307.2 87.3l-1.1 1M309.8 87.3l-1.1 1M310.8 87.3l-1.1 1M313.3 87.3l-1.1 1M314.3 87.3l-1.1 1M316.9 87.3l-1.1 1M317.8 87.3l-1.1 1M320.4 87.3l-1.1 1M321.4 87.3l-1.1 1"/>
<path d="M323.9 87.3l-1.1 1M324.9 87.3l-1.1 1M327.5 87.3l-1.1 1M328.5 87.3l-1.1 1M331 87.3l-1.1 1M332 87.3l-1.1 1M334.6 87.3l-1.1 1M335.6 87.3l-1.1 1M338.1 87.3l-1.1 1M338.1 88.3h-.1M174.4 139l-.9 .8M176.1 139l-2.6 2.6"/>
<path d="M177.9 139l-3.4 3.4M179.6 139l-3.3 3.4M179.7 132.2l-.5 .5M180.4 131.5l-.3 .3M180.4 132.5l-.8 .8M181.4 139l-3.4 3.4M183.1 139l-3.3 3.4M186.8 132.2l-.3 .3M187.8 131.2l-.7 .6M187.8 132.2l-1.1 1.1M183.1 140.8l-1.5 1.6M211 171.2l-.7 .8"/>
<path d="M212.8 171.2l-2.5 2.6M214.6 171.2l-4.3 4.3M216 171.6l-5.4 5.3M216 173.4l-3.6 3.5M216 175.1l-1.8 1.8M216 176.9h-.1M263.4 177.5l-1.6 1.6M265.2 177.5l-3.4 3.4M267 177.5l-5.2 5.2M268.7 177.5l-6.9 6.9M270.5 177.5l-8.7 8.7M271.3 178.5l-8 8"/>
<path d="M290.4 179.9l-.8 .8M292.1 179.9l-2.5 2.5M293.9 179.9l-4.3 4.3M295.7 179.9l-6 6M297.4 179.9l-5.9 6M299.2 179.9l-6 6M301 179.9l-6 6M302.8 179.9l-6.1 6M304.5 179.9l-6 6M168.9 188.9v.7M271.3 180.2l-6.3 6.3M271.3 182l-4.5 4.5"/>
<path d="M271.3 183.8l-2.7 2.7M271.3 185.5l-1 1M305.3 180.8l-5 5.1M305.3 182.6l-3.2 3.3M305.3 184.4l-1.5 1.5"/>
</g>
<!-- layer: EXISTING -->
<g fill="none" stroke="#545454" stroke-width=".26">
<path d="M240.5 63.6v1.9M240.5 66.5v1.8M240.5 69.3v1.9M240.5 72.1v1.8M240.5 74.9v1.9M240.5 77.7v1.9M241.2 63.6v1.9M241.2 66.5v1.8M241.2 69.3v1.9M241.2 72.1v1.8M241.2 74.9v1.9M241.2 77.7v1.9"/>
<path d="M242.1 60.9h-1.6v1.8M242.4 61.6h-1.2v1.1M243 60.9h1.9M243.4 61.6h1.8M245.8 60.9h1.9M246.2 61.6h1.8M248.6 60.9h1.9M249 61.6h1.9M251.4 60.9h1.9M251.8 61.6h1.9M254.3 60.9h1.8M254.6 61.6h1.9"/>
<path d="M257.1 60.9h1.8M257.4 61.6h1.9M259.9 60.9h1.9M260.2 61.6h1.9M262.7 60.9h1.9M263 61.6h1.9M265.5 60.9h1.9M265.9 61.6h1.8M268.3 60.9h69.8v27.1h-2.3M271.3 60.9v.7h-2.6M279.5 60.9v.7h30.1v-.7M317.8 60.9v.7h19.6v25.7h-1.9"/>
<path d="M320.8 74h1.2v1.2h-1.2zM240.5 80.5v1.9M240.5 83.3v1.9M240.5 86.1v1.9h2M241.2 80.5v1.9M241.2 83.3v1.9M241.2 86.1v1.2h1.7M243.4 88h1.9M243.8 87.3h1.9M246.3 88h1.8M246.6 87.3h1.9M249.1 88h1.9"/>
<path d="M249.4 87.3h1.9M251.9 88h1.9M252.3 87.3h1.8M254.7 88h1.9M255 87.3h1.9M257.5 88h1.9M257.9 87.3h1.8M260.3 88h1.9M260.7 87.3h1.9M263.1 88h1.9M263.5 87.3h1.9M265.9 88h1.9"/>
<path d="M266.3 87.3h1.9M268.8 88h4.2M269.1 87.3h3.6M273.6 87.3h1.9M274 88h1.9M276.4 87.3h1.9M276.8 88h1.9M279.2 87.3h1.9M279.6 88h1.9M282.1 87.3h1.8M282.4 88h1.9M284.9 87.3h1.9"/>
<path d="M285.2 88h1.9M287.1 87.3v-10.7h16.8v1.1h-15.7v9.6M287.7 87.3h1.9M288 88h1.9M290.5 87.3h1.9M290.8 88h1.9M293.3 87.3h1.9M293.7 88h1.8M296.1 87.3h1.9M296.5 88h1.9M298.9 87.3h1.9M299.3 88h1.9"/>
<path d="M301.7 87.3h1.9M302.1 88h1.9M304.6 87.3h1.8M304.9 88h1.9M307.4 87.3h1.9M307.7 88h1.9M310.2 87.3h1.9M310.5 88h1.9M313 87.3h1.9M313.3 88h1.9M315.8 87.3h1.9M316.2 88h1.8"/>
<path d="M318.6 87.3h1.9M319 88h1.9M321.4 87.3h1.9M321.8 88h1.9M324.2 87.3h1.9M324.6 88h1.9M327.1 87.3h1.8M327.4 88h1.9M329.9 87.3h1.9M330.2 88h1.9M332.7 87.3h1.9M333 88h1.9"/>
</g>
<!-- layer: STAIRS -->
<g fill="none" stroke="#000" stroke-width=".26">
<path d="M233.4 167.9v18.3h23.6M233.4 170.3h9.2v7.2h19.2v-2.3M233.4 177.5h8.7M233.4 175.1h8.7M233.4 172.7h8.7M237.8 165.9v16.2h29M242.1 170.3v7.7h16.9M242.1 177.8l-8.7 5M242.3 178l-4.7 8.2M242.6 172.7h2.4v-4.8h-11.9v13.4M242.6 178v8.2M245 178v8.2"/>
<path d="M247.4 178v8.2M249.8 178v8.2M252.2 178v8.2M254.6 178v8.2M257 178v2.2M259.4 178v2.2M261.8 178v2.2M262.1 178l.7 1.2M262.3 177v1h-2.3M262.3 177.5h1.2M262.3 177.8l1.5 .8M263.5 175.1h-1.2v1"/>
<path d="M264.4 177.5h1.9M264.4 175.1h1.9M264.6 179.1l1.6 .9M267.3 177.5h1.8M267.3 175.1h1.8M270.1 177.5h1.2M270.1 175.1h1.2M270.9 175.1v2.2M270.9 178.3v1.8M271.3 176.2v1.1M271.3 178.3v1.8M257 181.1v1.9"/>
<path d="M257 184v2.2M258 186.2h1.8M259.4 181.1v1.9M259.4 184v2.2M260.8 186.2h1.9M261.8 181.1v1.9M261.8 184v2.2M263.3 180l.9 1.7M263.6 186.2h1.9M264.7 182.5l.9 1.6M266.1 184.9l.7 1.3M266.4 186.2h1.9"/>
<path d="M267 180.5l1.7 1M269.5 181.9l1.4 .9M270.9 183.9v2.3h-1.7M270.9 181.1v1.9M271.3 181.1v1.8M271.3 183.9v1.1"/>
</g>
<!-- layer: 0 -->
<g fill="none" stroke="#000" stroke-width=".26">
<path d="M286.9 29.7v11.5h-15M272.9 40.3l-1 .9 1 1M214.3 62.2l26.2 5.8M239.7 66.8l.8 1.2-1.2 .7M251.6 79.5l1-1 1 1M252.6 78.5v12.5M308.3 79l-4.4 3.1M348.4 74.2h18.8M349.4 73.2l-1 1 1 1M270.8 83.9l11.7 5.9M272.1 83.4l-1.3 .5 .4 1.3M304.2 80.7l-.3 1.4 1.4 .2"/>
<path d="M322.2 88.4l6.4 9.4M323.6 88.7l-1.4-.3-.3 1.4M158.2 114.5l25.4 24.5M201.4 115l-16.4 15.7M143.8 120.8v32.7h27.9M172.5 139.7l1 1-1 1M183.6 137.6v1.4h-1.4M185 129.3v1.4l1.4 .1M170.7 152.5l1 1-1 1M173.5 140.7h-11.8M203.8 159.1v4.7h-16.1M211.3 156l.5 1.3 1.3-.4"/>
<path d="M214.8 150.7l-3 6.6M231.2 159.4l.2 1.4 1.4-.2M236.9 153.7l-5.5 7.1M267.2 141.3h14.2v2.8M268.2 140.3l-1 1 1 1M202.8 160.1l1-1 1 1M250.7 174.8l.1 1.4 1.4-.1M254.2 172.3l-3.4 3.9M265.8 176.1l1-1 1 1M266.7 161.5l3.4 5.8h4.1M266.8 175.1v7M268.1 161.9l-1.4-.4-.3 1.4"/>
<path d="M341.8 163.2l-.9 1 1.1 1M371.4 162.6l-30.5 1.6M167.5 181.6l1.4-.1 .2 1.4M168.9 181.5l-14.2 17.3M214.6 185.2h5v7.7M215.7 184.2l-1.1 1 1.1 1M247.5 187.1l1-.9 1 .9M248.5 186.2v21.7M251.6 189l1-1 1 1M252.6 188v10h5.2M269.5 183.1h8M270.5 182.1l-1 1 1 1"/>
<path d="M296 185.9l9.3 10.3M297.5 186l-1.5-.1v1.4"/>
</g>
<!-- layer: MASK -->
<path d="M223.9 166.8h8.2v-.3zM223.9 166.5h8.2l-8.2 .3z" fill="#fff" stroke="#fff" stroke-width=".26"/>
<path d="M223.9 166.5h8.2v.3h-8.2z" fill="none" stroke="#fff" stroke-width=".26"/>
<!-- layer: DOORS -->
<path d="M232.1 158.4h.9v.4l-.9-.2zM223.9 166.5h8.2v.3h-8.2zM232.1 166.8l.9-.1v.3h-.9z" fill="none" stroke="#000" stroke-width=".26"/>
<!-- layer: DIMENSION -->
<path d="M178.4 93.9h10.1M180.4 89.9v8M186.5 89.9v8M193.7 155h13M195.7 151v6.3M204.8 151v6.4" fill="none" stroke="#000" stroke-width=".26"/>
<!-- layer: 0 -->
<g fill="#000" stroke="#000" stroke-width=".26">
<path d="M179.3 94.8l.2 .2 1.8-2.2zM181.3 92.8l.2 .2-2 2z"/>
<path d="M187.4 92.8l-1.8 2.2 2-2zM187.4 92.8l-1.8 2.2-.2-.2z"/>
<path d="M196.6 153.9l-1.8 2.2 2.1-2zM196.6 153.9l-1.8 2.2-.2-.2z"/>
<path d="M203.6 155.9l.2 .2 1.8-2.2zM205.6 153.9l.3 .2-2.1 2z"/>
</g>
<!-- layer: WINDOWS -->
<g fill="none" stroke="#000" stroke-width=".26">
<path d="M180.4 133.3h6.1M180.4 130.7h6.1M180.4 132.5h6.1M180.4 131.6h6.1M180.9 131.6v.9M180.9 132.1h5.1M186 131.6v.9"/>
<circle cx="183.4" cy="116.4" r="3"/>
</g>
<!-- layer: BOUNDARY -->
<g fill="none" stroke="#000" stroke-width=".26">
<path d="M136.6 88.4h11M149.4 88.4h1.9M153.2 88.4h9.4M164.5 88.4h1.8M168.2 88.4h9.4M179.5 88.4h1.8M183.2 88.4h9.4M194.4 88.4h1.9M198.2 88.4h9.4M209.5 88.4h1.8M213.2 88.4h9.4M224.5 88.4h1.8"/>
<path d="M228.2 88.4h9.4M239.4 88.4h1.9M243.2 88.4h9.4M254.5 88.4h1.8M258.2 88.4h9.4M269.5 88.4h1.8M273.2 88.4h9.4M284.4 88.4h1.9M288.2 88.4h9.4M299.5 88.4h1.8M303.2 88.4h9.4M314.5 88.4h1.8"/>
<path d="M318.2 88.4h9.4M329.4 88.4h1.9M333.2 88.4h9.4M344.5 88.4h1.8M348.2 88.4h9.4M359.4 88.4h1.9M363.2 88.4h10.9M80.1 119l11.5 .1M93.4 119.1h1.9M97.2 119.1l9.3 .1M108.4 119.2h1.9M112.2 119.3l9.3 .1"/>
<path d="M123.4 119.4h1.9M127.2 119.4l9.4 .1M138.4 119.5h1.9M142.2 119.5l9.3 .1M153.4 119.6h1.9M157.2 119.6l9.3 .1M168.4 119.7l1.9 .1M172.2 119.8h9.4M183.4 119.9h1.9M187.2 119.9l9.3 .1M198.4 120h1.9M202.2 120l9.3 .1"/>
<path d="M213.4 120.1h1.9M217.2 120.1l9.3 .1M228.4 120.2h1.9M232.2 120.3h9.3M243.4 120.3l1.9 .1M247.2 120.4l9.3 .1M258.4 120.5h1.9M262.2 120.5l9.3 .1M273.4 120.6h1.9M277.2 120.6l9.3 .1M288.4 120.7h1.9M292.2 120.8h9.3"/>
<path d="M303.4 120.9h1.9M307.2 120.9l9.3 .1M318.4 121h1.9M322.2 121l9.3 .1M333.4 121.1h1.9M337.1 121.1l9.4 .1M348.4 121.2h1.9M352.2 121.3h9.3M363.4 121.3l1.9 .1M367.2 121.4l9.3 .1M378.4 121.5h1.9M382.2 121.5l9.3 .1"/>
<path d="M393.4 121.6h1.9M397.2 121.6l11.4 .1M80.1 187.2l11.8 .3M93.8 187.5l1.9 .1M97.6 187.6l9.3 .2M108.8 187.8l1.9 .1M112.6 187.9l9.3 .2M123.8 188.1l1.9 .1M127.6 188.2l9.3 .2M138.8 188.4l1.9 .1M142.5 188.5l9.4 .2M153.8 188.7l1.9 .1"/>
<path d="M157.6 188.8l23.7 .3M183.2 189.1h1.8M186.9 189.1h9.4M198.1 189.1h1.9M201.9 189.1h9.4M213.2 189.1h1.8M216.9 189.1h9.4M228.2 189.1h1.8M231.9 189.1h9.4M243.1 189.1h1.9M246.9 189.1h9.4M258.2 189.1h1.8"/>
<path d="M261.9 189.1h9.4M273.1 189.1h1.9M276.9 189.1h9.4M288.1 189.1h1.9M291.9 189.1h9.4M303.2 189.1h1.8M306.9 189.1h9.4M318.1 189.1h1.9M321.9 189.1h9.4M333.1 189.1h1.9M336.9 189.1h9.4M348.2 189.1h1.8"/>
<path d="M375.9 189l-24 .1M379.7 189h-1.9M381.5 189h9.4M392.8 189h1.8M408.6 189h-12.1"/>
</g>
<!-- layer: ROOFPLAN -->
<path d="M178.9 126.3h9.1v4.4h-9.1z" fill="none" stroke="#000" stroke-width=".26"/>
<!-- layer: BORDER -->
<g fill="#000" stroke="#000" stroke-width=".26">
<path d="M390.7 21.2l2.7 7.5zM390.7 21.2l.3-.1 2.4 7.6z"/>
<path d="M391 21.1l2.4 7.6 .3-.1zM391 21.1l2.7 7.5z"/>
</g>
<!-- layer: STAIRS -->
<g fill="none" stroke="#989898" stroke-width=".26">
<path d="M233.1 175.2h1.7M235.7 175.2h1.9M238.6 175.2h1.8M241.3 175.2h1.9M244.2 175.2h1.8M247 175.2h1.9M249.8 175.2h1.9M252.6 175.2h1.9M255.4 175.2h1.9M258.2 175.2h1.9M261.1 175.2h1.8M263.8 175.2h1.9"/>
<path d="M266.7 175.2h1.8M269.5 175.2h1.7"/>
</g>
<!-- layer: NEWWORK -->
<path d="M203.7 157.6v.9h.9zM203.7 157.6h.9v.9z" fill="#000" stroke="#000" stroke-width=".26"/>
<!-- layer: TEXT -->
<g fill="none" stroke="#000" stroke-width=".26">
<circle cx="217.1" cy="53.6" r="2.51"/>
<circle cx="319" cy="69.5" r="2.51"/>
<circle cx="256.5" cy="82.4" r="2.51"/>
<circle cx="145.7" cy="104.1" r="2.51"/>
<circle cx="214.4" cy="105.1" r="2.51"/>
<circle cx="154.1" cy="148.1" r="2.51"/>
<circle cx="203.3" cy="144.3" r="2.51"/>
<circle cx="288.2" cy="141.3" r="2.51"/>
<circle cx="219.3" cy="174.3" r="2.51"/>
<circle cx="210.8" cy="197.5" r="2.51"/>
<circle cx="318.5" cy="204.9" r="2.51"/>
</g>
<g font-size="7.5">
<text x="319.3" y="116.5">Attic Floor Plan</text>
<text x="68.4" y="260.5">Ground Floor Plan</text>
</g>
<g font-size="4.5">
<text x="24" y="18.6">Legend</text>
<text x="207.7" y="33.3">A</text>
<text x="179.1" y="146">Bath</text>
<text x="146.8" y="160.6">Living</text>
<text x="245.6" y="161">Lounge</text>
<text x="277" y="159.8">Bedroom 4</text>
<text x="321.8" y="158.7">Bedroom 3</text>
<text x="174.6" y="171.7">Dining</text>
<text x="71" y="183.8">B</text>
<text x="204.4" y="180.6">Kitchen</text>
<text x="313.9" y="183.4">Hall</text>
<text x="382.9" y="183.8">B</text>
<text x="207.7" y="263.8">A</text>
<text x="28.4" y="283.6">MRS I KERR</text>
<text x="143.4" y="283.6">260 WILLOUGHBY ROAD, NAREMBURN, NSW 2065</text>
<text x="293.3" y="283.9">1:100</text>
<text x="322.3" y="283.9">3 OF 8</text>
<text x="354.4" y="283.8">7811</text>
<text x="377.5" y="283.8">G</text>
</g>
<text font-size="3.2" x="366.2" y="283.8">/16</text>
<g font-size="2.6">
<text x="394.7" y="13.3">M.N.</text>
<text x="279" y="22.4">Outline of Proposed First</text>
<text x="383.9" y="20">T.N.</text>
<text x="278.9" y="25.3">Floor. First Floor not</text>
<text x="279" y="28.3">shown for clarity</text>
<text x="30.1" y="30.4">SAC</text>
<text x="45.9" y="33">Compressor</text>
<text x="45.9" y="30.1">Air Conditioning</text>
<text x="31.5" y="39.6">AC</text>
<text x="45.9" y="39.3">Air Conditioning Unit</text>
<text x="32.8" y="46.9">AB</text>
<text x="45.9" y="46.7">Alarm Box</text>
<text x="46" y="42.2">Wall Mounted</text>
<text x="32.6" y="51.7">DP</text>
<text x="45.8" y="52">Downpipe</text>
<text x="191.4" y="52.7">Demolish section of</text>
<text x="272" y="53.3">Existing</text>
<text x="31.9" y="59.2">EL</text>
<text x="45.9" y="59.5">Eave Light</text>
<text x="191.5" y="55.7">existing attic and</text>
<text x="191.5" y="58.6">attic storage to allow</text>
<text x="216.3" y="54.5">1</text>
<text x="272.1" y="56.2">Storage</text>
<text x="300.4" y="54.9">Existing Storage</text>
<text x="191.4" y="64.4">Floor addition</text>
<text x="191.6" y="61.5">for proposed First</text>
<text x="32.5" y="66.2">G</text>
<text x="45.9" y="66.1">Gully</text>
<text x="275.4" y="67.5">SL</text>
<text x="299.3" y="67.1">SL</text>
<text x="318.1" y="70.4">1</text>
<text x="31.1" y="72.1">HL</text>
<text x="45.8" y="73.4">Heater/Light</text>
<text x="248.7" y="73.4">SL</text>
<text x="368.1" y="72.3">Line of Existing</text>
<text x="368.2" y="75.3">Ground Floor below</text>
<text x="29.7" y="81.3">HWU</text>
<text x="45.8" y="81.4">Hot Water Unit</text>
<text x="255.6" y="83.2">1</text>
<text x="288.8" y="81.5">AL</text>
<text x="308.7" y="78.2">Remove existing attic</text>
<text x="308.7" y="81.2">ladder and make</text>
<text x="368.2" y="78.2">shown dotted.</text>
<text x="46" y="84.3">Wall Mounted</text>
<text x="182.4" y="89.9">=</text>
<text x="308.8" y="84.1">good to attic flooring</text>
<text x="31" y="92.8">MB</text>
<text x="45.8" y="94.4">Meter Box - Electrical</text>
<text x="180.8" y="92.9">610</text>
<text x="245.2" y="92.8">Remove existing</text>
<text x="245.3" y="95.8">skylight and save</text>
<text x="277.5" y="95">within the existing attic area with</text>
<text x="277.5" y="92.1">Construct new stud wall lined</text>
<text x="329.2" y="94.7">Remove existing stud wall and</text>
<text x="177.2" y="101">SD 1006</text>
<text x="181.6" y="96.7">BO</text>
<text x="245.3" y="98.7">for re-use</text>
<text x="277.5" y="100.8">wall and ceiling junctions with</text>
<text x="277.5" y="97.9">gypsum plasterboard finished at</text>
<text x="329.3" y="100.5">party wall within the existing attic</text>
<text x="329.3" y="97.6">construct a new brick veneer</text>
<text x="30.1" y="102.1">GAS</text>
<text x="45.8" y="102.8">Meter - Gas</text>
<text x="144.8" y="105">4</text>
<text x="171.4" y="103.9">Obscure Toughened</text>
<text x="172.4" y="106.8">Provide A 450mm</text>
<text x="213.5" y="105.9">4</text>
<text x="277.5" y="103.8">square set cornices</text>
<text x="329.3" y="106.4">door semi</text>
<text x="329.4" y="103.4">area. No roof entry door to next</text>
<text x="29.7" y="113.6">SL</text>
<text x="45.9" y="113.4">Skylight</text>
<text x="134.9" y="109.6">Replace the existing</text>
<text x="135" y="112.6">ceiling exhaust fan with a</text>
<text x="174" y="109.8">Shading Device</text>
<text x="177.7" y="112.7">Over W6</text>
<text x="202.3" y="113.4">new window. Make good</text>
<text x="202.4" y="110.4">Create opening to fit</text>
<text x="134.9" y="115.5">new in-line ducted</text>
<text x="135" y="118.4">exhaust fan</text>
<text x="181.6" y="117.2">W6</text>
<text x="202.4" y="116.3">existing wall tiles by</text>
<text x="202.4" y="119.2">owner.</text>
<text x="45.9" y="120">Smoke Detector - Existing</text>
<text x="33.6" y="127.7">T</text>
<text x="46" y="129.3">Tap - Garden</text>
<text x="191.2" y="129.6">VP</text>
<text x="243.8" y="131.3">SAC</text>
<text x="265.5" y="131.4">HWU</text>
<text x="380" y="131.7">Telephone P.O.A.</text>
<text x="27" y="136.6">T.V.</text>
<text x="46" y="135.5">TV Antenna -</text>
<text x="133.4" y="133.1">DP</text>
<text x="133.5" y="137.3">T</text>
<text x="192.8" y="135.9">TV</text>
<text x="307.7" y="133.2">EL</text>
<text x="343.4" y="133.4">DP</text>
<text x="45.9" y="138.4">Owner to relocate</text>
<text x="46" y="141.3">as required</text>
<text x="128.2" y="143.2">EL</text>
<text x="132.8" y="139.5">G</text>
<text x="146.5" y="138">Remove existing</text>
<text x="146.5" y="143.9">make good</text>
<text x="146.6" y="140.9">skylight and</text>
<text x="173.8" y="141.2">SL</text>
<text x="183.9" y="138.5">HL</text>
<text x="202.6" y="138">SD Demolish section of</text>
<text x="206.8" y="140.4">wall and door shown</text>
<text x="206.8" y="143.4">dashed. Section of</text>
<text x="287.3" y="142.2">2</text>
<text x="352.2" y="143.3">GAS</text>
<text x="352.9" y="139.9">AB</text>
<text x="33.1" y="148.4">VP</text>
<text x="45.9" y="149.1">Sewer Vent Pipe</text>
<text x="153.2" y="148.9">4</text>
<text x="202.4" y="145.1">3</text>
<text x="206.7" y="146.3">nib wall to remain.</text>
<text x="237.5" y="145.6">Replace door jamb and</text>
<text x="237.5" y="148.5">door with a new hinged</text>
<text x="277.8" y="146.6">Demolish existing</text>
<text x="277.9" y="149.5">chimney to ceiling</text>
<text x="45.8" y="152.1">Relocate, Extend or</text>
<text x="46" y="155.1">Terminate as Reqd.</text>
<text x="176.7" y="153.6">Ldry</text>
<text x="197.6" y="153.9">900</text>
<text x="237.5" y="151.4">door</text>
<text x="277.8" y="152.4">level</text>
<text x="306.6" y="155.1" transform="rotate(-90 306.6 155.1)">Robe</text>
<text x="31.1" y="160.8">WL</text>
<text x="46" y="161.5">Wall Light</text>
<text x="128.2" y="161.3">EL</text>
<text x="172.3" y="157.3">EF</text>
<text x="237.7" y="160.3">s</text>
<text x="370.9" y="160.7">Line of Existing</text>
<text x="176.2" y="164.5">New Post</text>
<text x="225.9" y="165.1">820</text>
<text x="238.2" y="167.1">Up</text>
<text x="274.9" y="164.7">Line of Demolished</text>
<text x="274.9" y="167.6">Existing Attic over</text>
<text x="314.5" y="166.7" transform="rotate(-90 314.5 166.7)">Robe</text>
<text x="371" y="166.6">dashed.</text>
<text x="371" y="163.6">Attic over shown</text>
<text x="33.5" y="169">AL</text>
<text x="45.9" y="168.6">Attic Ladder</text>
<text x="46" y="171.5">To Be Removed.</text>
<text x="210.2" y="173">SL</text>
<text x="225.8" y="171.6">AC</text>
<text x="247.1" y="168.6">Line of s/well</text>
<text x="247.2" y="171.6">bulkhead over</text>
<text x="275" y="170.6">shown dotted.</text>
<text x="350.8" y="170.5">WL</text>
<text x="128.2" y="179">EL</text>
<text x="218.4" y="175.1">3</text>
<text x="278.1" y="179.2">Level B/Head</text>
<text x="29.7" y="182.8">SD</text>
<text x="45.9" y="184.2">Satellite Dish</text>
<text x="108.5" y="181.5">Adjustable</text>
<text x="108.5" y="184.5">Awning</text>
<text x="278.2" y="182.1">over shown</text>
<text x="278.2" y="185">dashed</text>
<text x="300" y="182.4">AL</text>
<text x="359.7" y="184.3">MB</text>
<text x="45.9" y="187.7">Owner to Relocate</text>
<text x="46" y="190.6">as Reqd.</text>
<text x="34.9" y="198">s</text>
<text x="134.4" y="198">Line of Proposed</text>
<text x="214.8" y="195.2">Provide an in-line ducted</text>
<text x="259.1" y="195.6">Construct a timber framed</text>
<text x="381.3" y="195">Electrical Mains</text>
<text x="381.3" y="197.9">P.O.A.</text>
<text x="45.9" y="201.3">Proposed</text>
<text x="46" y="198.4">Smoke Detector -</text>
<text x="134.4" y="200.9">First Floor over</text>
<text x="134.5" y="203.8">shown dotted.</text>
<text x="209.9" y="198.3">3</text>
<text x="214.7" y="201.1">kitchen range hood</text>
<text x="214.8" y="198.2">exhaust fan to the existing</text>
<text x="259.1" y="201.4">wall above stair stringer to</text>
<text x="259.1" y="198.5">gypsum plasterboard lined</text>
<text x="299.5" y="198">Remove attic ladder, frame in</text>
<text x="299.6" y="200.9">opening and make good hall</text>
<text x="299.6" y="203.8">ceiling linings</text>
<text x="32.3" y="206.3">EF</text>
<text x="45.9" y="207.4">Exhaust Fan</text>
<text x="259.2" y="204.4">align with the First Floor</text>
<text x="259.2" y="207.3">addition stairwell</text>
<text x="317.6" y="205.7">2</text>
<text x="236.3" y="210.3">Line underside of stair from</text>
<text x="236.4" y="213.2">treads 8-18</text>
<text x="19.7" y="283.8">FOR:</text>
<text x="137.3" y="283.6">AT:</text>
<text x="283" y="283.9">SCALE:</text>
<text x="311.6" y="283.9">SHEET:</text>
<text x="340.8" y="283.9">JOB NO:</text>
</g>
<g font-size="2.2">
<text x="233.2" y="169.7">1</text>
<text x="233.6" y="172.2">2</text>
<text x="233.6" y="179.2">5</text>
<text x="233.7" y="174.5">3</text>
<text x="233.8" y="176.9">4</text>
<text x="233.7" y="183.9">6</text>
<text x="238.6" y="185.3">7</text>
<text x="242.7" y="185.3">8</text>
<text x="245.3" y="185.3">9101112</text>
</g>
</svg>
